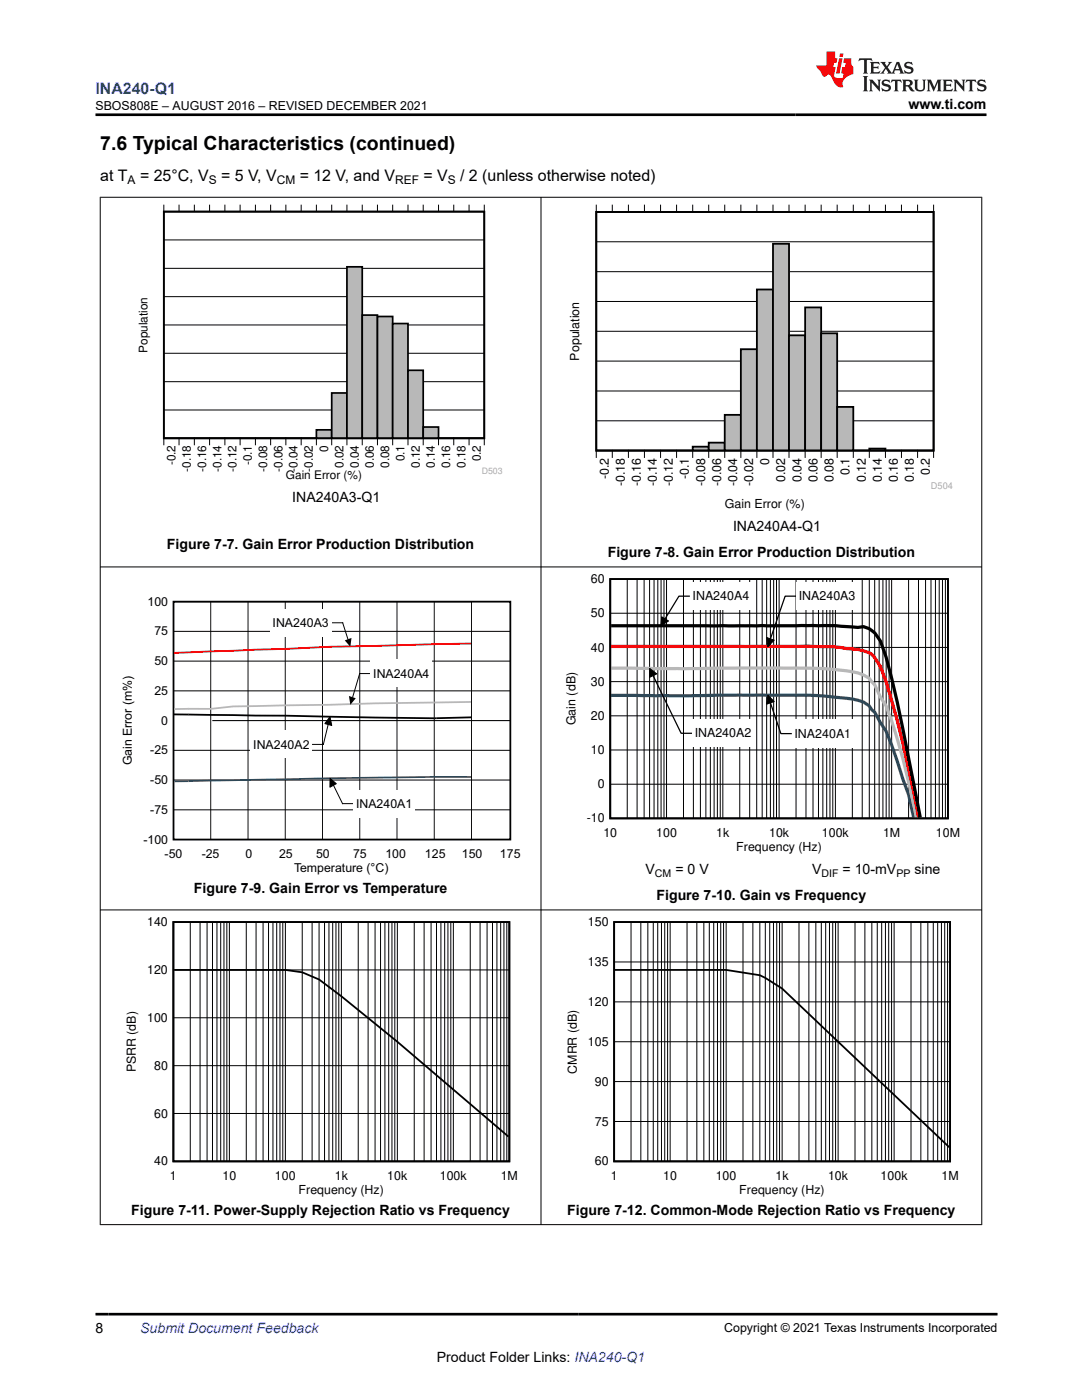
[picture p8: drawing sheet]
<svg xmlns="http://www.w3.org/2000/svg" width="216mm" height="279mm" viewBox="0 0 216 279" stroke-linecap="round" stroke-linejoin="round" font-family="sans-serif">
<path d="M32.7 42.2h63.9v45.3h-63.9z" fill="none" stroke="#000" stroke-width=".34"/>
<g fill="none" stroke="#000" stroke-width=".2">
<path d="M32.7 40.8v1.4h64M32.7 59.2h64M32.7 53.6h64M32.7 47.9h64M35.7 40.8v1.4M38.8 40.8v1.4M41.8 40.8v1.4M44.9 40.8v1.4M47.9 40.8v1.4M51 40.8v1.4M54 40.8v1.4M57 40.8v1.4"/>
<path d="M60.1 40.8v1.4M63.1 40.8v1.4M66.2 40.8v1.4M69.2 40.8v1.4M72.3 40.8v1.4M75.3 40.8v1.4M78.4 40.8v1.4M81.4 40.8v1.4M84.4 40.8v1.4M87.5 40.8v1.4M90.5 40.8v1.4M93.6 40.8v1.4"/>
<path d="M96.6 40.8v1.4M32.7 76.2h64M32.7 70.5h64M32.7 64.9h64M32.7 81.8h64M35.7 87.5v1.4M38.8 87.5v1.4M41.8 87.5v1.4M44.9 87.5v1.4M47.9 87.5v1.4M51 87.5v1.4M54 87.5v1.4"/>
<path d="M57 87.5v1.4M60.1 87.5v1.4M63.1 87.5v1.4M66.2 87.5v1.4M69.2 87.5v1.4M72.3 87.5v1.4M75.3 87.5v1.4M78.4 87.5v1.4M81.4 87.5v1.4M84.4 87.5v1.4M87.5 87.5v1.4M90.5 87.5v1.4"/>
<path d="M93.6 87.5v1.4M96.6 87.5v1.4M96.7 87.5h-64v1.4"/>
</g>
<path d="M63.1 85.8h3.1v1.6h-3.1z" fill-rule="evenodd" fill="#b8b8b8"/>
<path d="M63.1 87.4v-1.6h3.1v1.6" fill="none" stroke="#000" stroke-width=".34"/>
<path d="M66.2 78.4h3v9h-3z" fill-rule="evenodd" fill="#b8b8b8"/>
<path d="M66.2 87.4v-9h3v9" fill="none" stroke="#000" stroke-width=".34"/>
<path d="M69.2 53.3h3.1v34.1h-3.1z" fill-rule="evenodd" fill="#b8b8b8"/>
<path d="M69.2 87.4v-34.1h3.1v34.1" fill="none" stroke="#000" stroke-width=".34"/>
<path d="M72.3 62.9h3v24.5h-3z" fill-rule="evenodd" fill="#b8b8b8"/>
<path d="M72.3 87.4v-24.5h3v24.5" fill="none" stroke="#000" stroke-width=".34"/>
<path d="M75.3 63.2h3.1v24.2h-3.1z" fill-rule="evenodd" fill="#b8b8b8"/>
<path d="M75.3 87.4v-24.2h3.1v24.2" fill="none" stroke="#000" stroke-width=".34"/>
<path d="M78.4 64.6h3v22.8h-3z" fill-rule="evenodd" fill="#b8b8b8"/>
<path d="M78.4 87.4v-22.8h3v22.8" fill="none" stroke="#000" stroke-width=".34"/>
<path d="M81.4 73.9h3v13.5h-3z" fill-rule="evenodd" fill="#b8b8b8"/>
<path d="M81.4 87.4v-13.5h3v13.5" fill="none" stroke="#000" stroke-width=".34"/>
<path d="M84.4 85.2h3.1v2.2h-3.1z" fill-rule="evenodd" fill="#b8b8b8"/>
<path d="M32.7 42.2h63.9v45.3h-63.9zM84.4 87.4v-2.2h3.1v2.2" fill="none" stroke="#000" stroke-width=".34"/>
<path d="M119 42.3h67.3v47.6h-67.3z" fill="none" stroke="#000" stroke-width=".36"/>
<g fill="none" stroke="#000" stroke-width=".2">
<path d="M119 40.8v1.5h67.3M119 54.2h67.3M119 48.3h67.3M122.2 40.8v1.5M125.4 40.8v1.5M128.6 40.8v1.5M131.8 40.8v1.5M135 40.8v1.5M138.2 40.8v1.5M141.4 40.8v1.5M144.6 40.8v1.5M147.8 40.8v1.5"/>
<path d="M151 40.8v1.5M154.2 40.8v1.5M157.4 40.8v1.5M160.7 40.8v1.5M163.9 40.8v1.5M167 40.8v1.5M170.3 40.8v1.5M173.5 40.8v1.5M176.7 40.8v1.5M179.9 40.8v1.5M183.1 40.8v1.5M186.3 40.8v1.5"/>
<path d="M119 78h67.3M119 72.1h67.3M119 66.1h67.3M119 60.2h67.3M119 84h67.3M122.2 89.9v1.5M125.4 89.9v1.5M128.6 89.9v1.5M131.8 89.9v1.5M135 89.9v1.5M138.2 89.9v1.5M141.4 89.9v1.5"/>
<path d="M144.6 89.9v1.5M147.8 89.9v1.5M151 89.9v1.5M154.2 89.9v1.5M157.4 89.9v1.5M160.7 89.9v1.5M163.9 89.9v1.5M167 89.9v1.5M170.3 89.9v1.5M173.5 89.9v1.5M176.7 89.9v1.5M179.9 89.9v1.5"/>
<path d="M183.1 89.9v1.5M186.3 89.9v1.5M186.3 89.9h-67.3v1.5"/>
</g>
<path d="M138.2 89.1h3.2v.7h-3.2z" fill-rule="evenodd" fill="#b8b8b8"/>
<path d="M138.2 89.8v-.7h3.2v.7" fill="none" stroke="#000" stroke-width=".36"/>
<path d="M141.4 88.3h3.2v1.5h-3.2z" fill-rule="evenodd" fill="#b8b8b8"/>
<path d="M141.4 89.8v-1.5h3.2v1.5" fill="none" stroke="#000" stroke-width=".36"/>
<path d="M144.6 82.8h3.2v7h-3.2z" fill-rule="evenodd" fill="#b8b8b8"/>
<path d="M144.6 89.8v-7h3.2v7" fill="none" stroke="#000" stroke-width=".36"/>
<path d="M147.8 69.7h3.2v20.1h-3.2z" fill-rule="evenodd" fill="#b8b8b8"/>
<path d="M147.8 89.8v-20.1h3.2v20.1" fill="none" stroke="#000" stroke-width=".36"/>
<path d="M151 57.8h3.2v32h-3.2z" fill-rule="evenodd" fill="#b8b8b8"/>
<path d="M151 89.8v-32h3.2v32" fill="none" stroke="#000" stroke-width=".36"/>
<path d="M154.2 48.7h3.2v41.1h-3.2z" fill-rule="evenodd" fill="#b8b8b8"/>
<path d="M154.2 89.8v-41.1h3.2v41.1" fill="none" stroke="#000" stroke-width=".36"/>
<path d="M157.4 66.9h3.3v22.9h-3.3z" fill-rule="evenodd" fill="#b8b8b8"/>
<path d="M157.4 89.8v-22.9h3.3v22.9" fill="none" stroke="#000" stroke-width=".36"/>
<path d="M160.7 61.4h3.2v28.4h-3.2z" fill-rule="evenodd" fill="#b8b8b8"/>
<path d="M160.7 89.8v-28.4h3.2v28.4" fill="none" stroke="#000" stroke-width=".36"/>
<path d="M163.9 66.5h3.1v23.3h-3.1z" fill-rule="evenodd" fill="#b8b8b8"/>
<path d="M163.9 89.8v-23.3h3.1v23.3" fill="none" stroke="#000" stroke-width=".36"/>
<path d="M167 81.2h3.3v8.6h-3.3z" fill-rule="evenodd" fill="#b8b8b8"/>
<path d="M119 42.3h67.3v47.6h-67.3zM167 89.8v-8.6h3.3v8.6M173.5 89.8v-.3h3.2v.3" fill="none" stroke="#000" stroke-width=".36"/>
<path d="M173.5 89.7h3.2" fill="none" stroke="#b8b8b8" stroke-width=".3"/>
<path d="M24 114.8h79.8v59.7h-79.8z" fill-rule="evenodd" fill="#fff"/>
<path d="M34.6 120.1h67.2v47.4h-67.2z" fill="none" stroke="#000" stroke-width=".36"/>
<g fill="none" stroke="#000" stroke-width=".2">
<path d="M34.6 120.1h59.5v47.4h-59.5zM34.6 137.9h67.2M34.6 131.9h67.3M34.6 126h67.3M42 120.1v47.5M49.5 120.1v47.5M56.9 120.1v47.5M64.4 120.1v47.5M71.8 120.1v47.5M79.2 120.1v47.5M86.6 120.1v47.5M34.6 155.7h67.2"/>
<path d="M34.6 149.7h67.2M42.4 143.8h59.4M65.5 144.6l-1 4h-2.1M65.8 143l.4 1.8-1.4-.4zM34.6 161.6h67.2"/>
</g>
<path d="M34.7 142.6h2.9M37.6 142.6l49 .8 7.5-.2" fill="none" stroke="#000" stroke-width=".34"/>
<path d="M94.1 128.4l-28.3 .7-31 1.2" fill="none" stroke="#f00" stroke-width=".34"/>
<path d="M37.7 141.5h-2.9M94.1 140.1l-47.6 .9-4.5 .5h-4.4" fill="none" stroke="#b8b8b8" stroke-width=".34"/>
<path d="M86.6 155.1l-51.8 .8" fill="none" stroke="#295c74" stroke-width=".34"/>
<path d="M86.6 155.1h7.5" fill="none" stroke="#295c74" stroke-width=".33"/>
<path d="M65.8 143l.4 1.8-1.4-.4z" fill="#000"/>
<path d="M50 145.8h12.3v5.5h-12.3z" fill-rule="evenodd" fill="#fff"/>
<path d="M68.8 127.8l1.3-.5-.2 1.8z" fill="#000"/>
<path d="M66.2 124.3h2.2l1 3.3" fill="none" stroke="#000" stroke-width=".2"/>
<path d="M53.9 121.5h12.3v5.6h-12.3z" fill-rule="evenodd" fill="#fff"/>
<path d="M69.6 138.9l1.4 .5-1.1 1.3z" fill="#000"/>
<path d="M73.9 134.4h-2.1l-1.4 4.7" fill="none" stroke="#000" stroke-width=".2"/>
<path d="M73.9 131.6h12.4v5.6h-12.4z" fill-rule="evenodd" fill="#fff"/>
<path d="M65.8 155.3l1.3 1.1-1.3 .7z" fill="#000"/>
<path d="M65.8 155.3l1.3 1.1-1.3 .7zM66.6 156.8l1.7 3.6h2.2" fill="none" stroke="#000" stroke-width=".2"/>
<g fill="#fff">
<path d="M70.5 157.6h12.3v5.5h-12.3z" fill-rule="evenodd"/>
<path d="M112.5 114.6h78.9v55.7h-78.9z" fill-rule="evenodd"/>
</g>
<path d="M121.8 115.6h67.4v47.7h-67.4z" fill="none" stroke="#000" stroke-width=".36"/>
<g fill="none" stroke="#000" stroke-width=".2">
<path d="M125.2 115.6v47.7M127.1 115.6v47.7M128.5 115.6v47.7M129.6 115.6v47.7M130.5 115.6v47.7M131.3 115.6v47.7M131.9 115.6v47.7M132.5 115.6v47.7M133 115.6v47.7M136.4 115.6v47.7M138.4 115.6v47.7M139.8 115.6v47.7"/>
<path d="M140.8 115.6v47.7M141.7 115.6v47.7M142.5 115.6v47.7M143.1 115.6v47.7M143.7 115.6v47.7M144.2 115.6v47.7M147.6 115.6v47.7M149.6 115.6v47.7M151 115.6v47.7M152.1 115.6v47.7M153 115.6v47.7M153.7 115.6v47.7"/>
<path d="M154.4 115.6v47.7M154.9 115.6v47.7M155.5 115.6v47.7M158.8 115.6v47.7M160.8 115.6v47.7M162.2 115.6v47.7M163.3 115.6v47.7M164.2 115.6v47.7M165 115.6v47.7M165.6 115.6v47.7M166.2 115.6v47.7M166.7 115.6v47.7"/>
<path d="M170.1 115.6v47.7M172 115.6v47.7M173.5 115.6v47.7M174.5 115.6v47.7M175.4 115.6v47.7M176.2 115.6v47.7M176.8 115.6v47.7M177.4 115.6v47.7M177.9 115.6v47.7M181.3 115.6v47.7M183.3 115.6v47.7M184.7 115.6v47.7"/>
<path d="M185.8 115.6v47.7M186.7 115.6v47.7M187.4 115.6v47.7M188.1 115.6v47.7M188.6 115.6v47.7M121.8 136h67.4M121.8 129.2h67.4M121.8 122.4h67.4M153.2 138.8l1.3 1.2-1.5 .5zM121.8 156.5h67.4M121.8 149.7h67.4M121.8 142.9h67.4"/>
</g>
<path d="M121.9 138.8l15.6 .1 13.5-.2a134 134 0 0 1 19.1 .8 4.8 4.8 0 0 1 3.8 2.1l.7 .6 1.1 2 1.1 1.7 1.1 2.8 3.4 9.8 1 4.6" fill="none" stroke="#295c75" stroke-width=".64" stroke-linecap="butt"/>
<path d="M121.9 133.3l14.5 .2 15.7-.2a115.9 115.9 0 0 1 18 .8l2.2 .6 1.1 .7 1.2 1.3 1.1 2.4 1.1 1.8a138.6 138.6 0 0 1 6 22.2" fill="none" stroke="#b8b8b8" stroke-width=".64" stroke-linecap="butt"/>
<path d="M121.9 129l39.2-.1a53.9 53.9 0 0 1 9 .6 9.2 9.2 0 0 1 3.8 1.1l.7 .7 1.1 1.7a135.5 135.5 0 0 1 5.6 20.5l2 9.6" fill="none" stroke="#f00" stroke-width=".64" stroke-linecap="butt"/>
<path d="M121.9 124.9l40.3-.1a60.4 60.4 0 0 1 9 .4 3.4 3.4 0 0 1 3.4 1.1l1.1 1.6a120.3 120.3 0 0 1 4.5 17.7l3.4 17.5" fill="none" stroke="#000" stroke-width=".64" stroke-linecap="butt"/>
<path d="M153.2 138.8l1.3 1.2-1.5 .5z" fill="#000"/>
<path d="M153.7 140.3l2.1 6.1h2.2" fill="none" stroke="#000" stroke-width=".25"/>
<path d="M158 143.6h12.3v5.6h-12.3z" fill-rule="evenodd" fill="#fff"/>
<path d="M153 127.2l1.5 .6-1.3 1.2z" fill="#000"/>
<path d="M153 127.2l1.5 .6-1.3 1.2z" fill="none" stroke="#000" stroke-width=".2"/>
<path d="M158.9 119h-2.2l-3 8.5" fill="none" stroke="#000" stroke-width=".25"/>
<path d="M158.9 116.2h12.3v5.6h-12.3z" fill-rule="evenodd" fill="#fff"/>
<path d="M132 123.1l1.4 .8-1.5 1z" fill="#000"/>
<path d="M132 123.1l1.4 .8-1.5 1z" fill="none" stroke="#000" stroke-width=".2"/>
<path d="M137.7 119h-2.2l-2.8 4.5" fill="none" stroke="#000" stroke-width=".25"/>
<path d="M137.7 116.2h12.3v5.6h-12.3z" fill-rule="evenodd" fill="#fff"/>
<path d="M129.6 133.4l1.4 1.1-1.4 .7z" fill="#000"/>
<path d="M129.6 133.4l1.4 1.1-1.4 .7z" fill="none" stroke="#000" stroke-width=".2"/>
<path d="M130.3 134.8l5.6 11.5h2.2" fill="none" stroke="#000" stroke-width=".25"/>
<g fill="#fff">
<path d="M138.1 143.5h12.3v5.6h-12.3z" fill-rule="evenodd"/>
<path d="M24.8 183h78.4v55.8h-78.4z" fill-rule="evenodd"/>
</g>
<path d="M34.6 184h67v47.8h-67zM34.8 193.6h22.1l3.4 .4 3.4 1.5 4.4 3.3 11.2 9.1 22.2 18.9" fill="none" stroke="#000" stroke-width=".36"/>
<g fill="none" stroke="#000" stroke-width=".2">
<path d="M34.6 193.6h67M38 184v47.8M39.9 184v47.8M41.3 184v47.8M42.4 184v47.8M43.3 184v47.8M44 184v47.8M44.7 184v47.8M45.3 184v47.8M45.8 184v47.8M49.1 184v47.8M51.1 184v47.8"/>
<path d="M52.5 184v47.8M53.6 184v47.8M54.5 184v47.8M55.2 184v47.8M55.9 184v47.8M56.4 184v47.8M56.9 184v47.8M60.3 184v47.8M62.3 184v47.8M63.7 184v47.8M64.8 184v47.8M65.6 184v47.8"/>
<path d="M66.4 184v47.8M67 184v47.8M67.6 184v47.8M68.1 184v47.8M71.5 184v47.8M73.5 184v47.8M74.8 184v47.8M75.9 184v47.8M76.8 184v47.8M77.6 184v47.8M78.2 184v47.8M78.8 184v47.8"/>
<path d="M79.3 184v47.8M82.7 184v47.8M84.6 184v47.8M86 184v47.8M87.1 184v47.8M88 184v47.8M88.7 184v47.8M89.4 184v47.8M90 184v47.8M90.5 184v47.8M93.8 184v47.8M95.8 184v47.8"/>
<path d="M97.2 184v47.8M98.3 184v47.8M99.2 184v47.8M99.9 184v47.8M100.6 184v47.8M101.1 184v47.8M34.6 212.7h67M34.6 203.1h67M34.6 222.2h67"/>
</g>
<path d="M112.7 183h78.5v55.8h-78.5z" fill-rule="evenodd" fill="#fff"/>
<path d="M122.5 184h67.1v47.8h-67.1zM122.7 193.6h22.2l6.7 1 1.1 .6 3.4 2.1 33.3 31.7" fill="none" stroke="#000" stroke-width=".36"/>
<g fill="none" stroke="#000" stroke-width=".2">
<path d="M19.9 39.4h176.1M20 39.3v205.2M107.9 39.3v205.2M195.9 39.3v205.2M19.9 113.1h176.1M19.9 181.6h176.1M122.5 199.9h67.1M122.5 192h67.1M125.9 184v47.8M127.9 184v47.8M129.3 184v47.8M130.4 184v47.8"/>
<path d="M131.2 184v47.8M132 184v47.8M132.6 184v47.8M133.2 184v47.8M133.7 184v47.8M137.1 184v47.8M139 184v47.8M140.4 184v47.8M141.5 184v47.8M142.4 184v47.8M143.2 184v47.8M143.8 184v47.8"/>
<path d="M144.4 184v47.8M144.9 184v47.8M148.3 184v47.8M150.2 184v47.8M151.6 184v47.8M152.7 184v47.8M153.6 184v47.8M154.3 184v47.8M155 184v47.8M155.6 184v47.8M156.1 184v47.8M159.4 184v47.8"/>
<path d="M161.4 184v47.8M162.8 184v47.8M163.9 184v47.8M164.8 184v47.8M165.5 184v47.8M166.2 184v47.8M166.7 184v47.8M167.2 184v47.8M170.6 184v47.8M172.6 184v47.8M174 184v47.8M175 184v47.8"/>
<path d="M175.9 184v47.8M176.7 184v47.8M177.3 184v47.8M177.9 184v47.8M178.4 184v47.8M181.8 184v47.8M183.7 184v47.8M185.1 184v47.8M186.2 184v47.8M187.1 184v47.8M187.9 184v47.8M188.5 184v47.8"/>
<path d="M189.1 184v47.8M122.5 215.9h67.1M122.5 207.9h67.1M122.5 223.8h67.1M19.9 244.4h176.1"/>
</g>
<path d="M171.5 11.6l-.2 .6 .5-.2h.6v.1v2.2l-.2 .4h1l-.2-.4v-2.2v-.1h.5l.5 .2-.1-.6zM173.6 12.4l.2 .3v1.6l-.2 .4h1.9l.1-.6a1.08 1.08 0 0 1-1.3 .2v-.7h.6l.4 .2v-.7l-.4 .2h-.6v-.5l.2-.2a1 1 0 0 1 1 .3l-.1-.5zM175.7 12.4l.9 1.1-1 1.2h.9l-.2-.2 .5-.8 .4 .8-.2 .2h1.6l-.2-.2 .2-.5h.9l.1 .5-.1 .2h.9l-.2-.4-.8-1.9h-.5l-.9 2.1-.9-1.1 .9-1h-.8l.2 .2-.4 .6-.4-.6 .2-.2zM179 12.8l.4 1h-.7zM180.7 12.5a.65 .65 0 0 0-.2 .7 .65 .65 0 0 0 .6 .5l.6 .1 .1 .3a.79 .79 0 0 1-.7 .4 .79 .79 0 0 1-.7-.5l.1 .7 .2-.1a.93 .93 0 0 0 1.1 0 .93 .93 0 0 0 .4-.9 1.46 1.46 0 0 0-1.2-.6l-.1-.3a1.09 1.09 0 0 1 1.2 .2l-.2-.6-.1 .1-.5-.2zM172.2 15.2l.2 .4v2.2l-.2 .4h1l-.2-.4v-2.2l.2-.4zM173.4 15.9l.2 .4v1.5l-.2 .4h.8l-.3-.4 .1-1.3 1.6 1.8v-2l.2-.4h-.7l.1 .2 .1 1.1-1.2-1.3zM176.2 16a.65 .65 0 0 0-.2 .8 .65 .65 0 0 0 .6 .4l.6 .2 .1 .2a.79 .79 0 0 1-.7 .4 .79 .79 0 0 1-.7-.5l.1 .7 .2-.1a.93 .93 0 0 0 1.1 .1 .93 .93 0 0 0 .4-1 1.46 1.46 0 0 0-1.2-.5l-.1-.4a1.09 1.09 0 0 1 1.2 .2l-.1-.6-.2 .1-.5-.1zM177.9 15.9l-.1 .6a.63 .63 0 0 1 .8-.3v1.6l-.3 .4h1l-.2-.4v-1.6a.66 .66 0 0 1 .8 .3l-.1-.6zM180 15.9l.2 .4v1.5l-.2 .4h1l-.2-.2-.1-.7h.5l.1 .2a.79 .79 0 0 0 1.2 .6l-1-.9a.61 .61 0 0 0 .6-.6 .61 .61 0 0 0-.5-.7zM180.8 16.2h.1a.47 .47 0 0 1 .5 .1 .47 .47 0 0 1 .1 .5l-.1 .1-.7 .1zM182.3 15.9l.2 .2a2.27 2.27 0 0 0 .4 2 1.04 1.04 0 0 0 1.7-.7v-1.3l.2-.2h-.8l.2 .4v1.1a.6 .6 0 0 1-.6 .6 .6 .6 0 0 1-.6-.6v-1.1l.3-.4zM184.9 15.9l.2 .4v1.5l-.2 .4h.8l-.3-.4v-1.4l.9 1.9 .9-1.9v1.4l-.3 .4h1l-.2-.4v-1.5l.2-.4h-.8l-.7 1.5-.6-1.5zM188.1 15.9l.2 .4v1.5l-.2 .4h1.9l.1-.6a1.09 1.09 0 0 1-1.3 .2v-.7h.6l.4 .2v-.6l-.4 .2h-.6v-.6l.2-.1a1.01 1.01 0 0 1 1 .3l-.1-.6zM190.2 15.9l.3 .4v1.5l-.3 .4h.8l-.2-.4v-1.3l1.6 1.8v-2l.2-.4h-.7l.2 .2v1.1l-1.2-1.3zM192.8 15.9l-.1 .6a.63 .63 0 0 1 .8-.3v1.6l-.3 .4h1l-.2-.4v-1.6a.66 .66 0 0 1 .8 .3l-.1-.6zM195.2 16a.65 .65 0 0 0-.2 .8 .65 .65 0 0 0 .6 .4l.6 .2 .2 .2a.79 .79 0 0 1-.7 .4 .79 .79 0 0 1-.7-.5l.1 .7 .2-.1a.93 .93 0 0 0 1 .1 .93 .93 0 0 0 .5-1 1.46 1.46 0 0 0-1.3-.5v-.4a1.09 1.09 0 0 1 1.2 .2l-.2-.6-.2 .1-.5-.1z" fill="#231f20"/>
<path d="M164.9 10.3v2.7h-2l.1 .4 .8 1a.95 .95 0 0 0 1 .9 .59 .59 0 0 1 .5-.4 .59 .59 0 0 1 .5 .3l.4 .8a1.59 1.59 0 0 0 2.1 1.4 1.61 1.61 0 0 1 1-2.3l1-.3-.1-1.5a1.59 1.59 0 0 1-.3-1.7h-1.5l-.2 .9h.6l-.2 .9h-.5l-.2 .9v.3l.4 .1-.1 .9h-.7a.73 .73 0 0 1-1-.7l.3-1.5h-.5l.1-.9h.5l.2-.9h-.5v-1.3zM167.4 11.6l-.6 3.1h.7l.6-3.1zM167.6 10.7l-.1 .6h.7l.1-.6z" fill="#ed1c24"/>
<path d="M19 22.9h177.8M19 262.3h180" fill="none" stroke="#000" stroke-width=".53"/>
<text font-size="3.9" x="20" y="29.9">7.6 Typical Characteristics (continued)</text>
<text font-size="3.2" fill="#00f" x="19" y="18.7">INA240-Q1</text>
<g font-size="3.2">
<text x="20" y="36.1">at T</text>
<text x="27.9" y="36.1">= 25°C, V</text>
<text x="44.1" y="36.1">= 5 V, V</text>
<text x="59.8" y="36.1">= 12 V, and V</text>
<text x="84.5" y="36.1">= V</text>
<text x="91.8" y="36.1">/ 2 (unless otherwise noted)</text>
</g>
<g font-size="2.8">
<text x="181.3" y="21.8">www.ti.com</text>
<text x="58.3" y="100.2">INA240A3-Q1</text>
<text x="146.3" y="105.9">INA240A4-Q1</text>
<text x="33.3" y="109.6">Figure 7-7. Gain Error Production Distribution</text>
<text x="121.3" y="111.1">Figure 7-8. Gain Error Production Distribution</text>
<text x="38.7" y="178.1">Figure 7-9. Gain Error vs Temperature</text>
<text x="128.8" y="174.4">V</text>
<text x="131" y="179.6">Figure 7-10. Gain vs Frequency</text>
<text x="134.8" y="174.4">= 0 V</text>
<text x="162" y="174.4">V</text>
<text x="168.1" y="174.4">= 10-mV</text>
<text x="182.5" y="174.4">sine</text>
<text x="26.2" y="242.4">Figure 7-11. Power-Supply Rejection Ratio vs Frequency</text>
<text x="113.2" y="242.4">Figure 7-12. Common-Mode Rejection Ratio vs Frequency</text>
<text x="19" y="266.1">8</text>
<text x="87.2" y="271.7">Product Folder Links: INA240-Q1</text>
</g>
<text font-size="2.8" fill="#00f" x="28" y="266.1">Submit Document Feedback</text>
<g font-size="2.5">
<text x="19" y="21.9">SBOS808E – AUGUST 2016 – REVISED DECEMBER 2021</text>
<text x="115.6" y="72" transform="rotate(-90 115.6 72)">Population</text>
<text x="121.5" y="95.6" transform="rotate(-90 121.5 95.6)">-0.2</text>
<text x="137.5" y="95.6" transform="rotate(-90 137.5 95.6)">-0.1</text>
<text x="153.5" y="92.7" transform="rotate(-90 153.5 92.7)">0</text>
<text x="169.5" y="94.8" transform="rotate(-90 169.5 94.8)">0.1</text>
<text x="185.5" y="94.8" transform="rotate(-90 185.5 94.8)">0.2</text>
<text x="124.7" y="97" transform="rotate(-90 124.7 97)">-0.18</text>
<text x="127.9" y="97" transform="rotate(-90 127.9 97)">-0.16</text>
<text x="131.1" y="97" transform="rotate(-90 131.1 97)">-0.14</text>
<text x="134.3" y="97" transform="rotate(-90 134.3 97)">-0.12</text>
<text x="140.7" y="97" transform="rotate(-90 140.7 97)">-0.08</text>
<text x="143.9" y="97" transform="rotate(-90 143.9 97)">-0.06</text>
<text x="144.6" y="101.3">Gain Error (%)</text>
<text x="147.1" y="97" transform="rotate(-90 147.1 97)">-0.04</text>
<text x="150.3" y="97" transform="rotate(-90 150.3 97)">-0.02</text>
<text x="156.7" y="96.2" transform="rotate(-90 156.7 96.2)">0.02</text>
<text x="159.9" y="96.2" transform="rotate(-90 159.9 96.2)">0.04</text>
<text x="163.1" y="96.2" transform="rotate(-90 163.1 96.2)">0.06</text>
<text x="166.3" y="96.2" transform="rotate(-90 166.3 96.2)">0.08</text>
<text x="172.7" y="96.2" transform="rotate(-90 172.7 96.2)">0.12</text>
<text x="175.9" y="96.2" transform="rotate(-90 175.9 96.2)">0.14</text>
<text x="179.1" y="96.2" transform="rotate(-90 179.1 96.2)">0.16</text>
<text x="182.4" y="96.2" transform="rotate(-90 182.4 96.2)">0.18</text>
<text x="117.9" y="116.4">60</text>
<text x="138.2" y="119.8">INA240A4</text>
<text x="159.4" y="119.8">INA240A3</text>
<text x="29.4" y="120.9">100</text>
<text x="54.4" y="125.1">INA240A3</text>
<text x="117.9" y="123.2">50</text>
<text x="30.8" y="126.8">75</text>
<text x="117.9" y="130">40</text>
<text x="30.8" y="132.8">50</text>
<text x="74.5" y="135.3">INA240A4</text>
<text x="117.9" y="136.8">30</text>
<text x="30.8" y="138.7">25</text>
<text x="117.9" y="143.7">20</text>
<text x="32.2" y="144.6">0</text>
<text x="50.5" y="149.4">INA240A2</text>
<text x="114.8" y="144.7" transform="rotate(-90 114.8 144.7)">Gain (dB)</text>
<text x="138.6" y="147.2">INA240A2</text>
<text x="158.5" y="147.2">INA240A1</text>
<text x="26.3" y="152.8" transform="rotate(-90 26.3 152.8)">Gain Error (m%)</text>
<text x="30" y="150.5">-25</text>
<text x="117.9" y="150.5">10</text>
<text x="30" y="156.5">-50</text>
<text x="71.1" y="161.2">INA240A1</text>
<text x="119.3" y="157.3">0</text>
<text x="30" y="162.4">-75</text>
<text x="117.1" y="164.1">-10</text>
<text x="120.4" y="167">10</text>
<text x="130.9" y="167">100</text>
<text x="142.9" y="167">1k</text>
<text x="153.5" y="167">10k</text>
<text x="164" y="167">100k</text>
<text x="176.2" y="167">1M</text>
<text x="186.7" y="167">10M</text>
<text x="28.6" y="168.4">-100</text>
<text x="32.9" y="171.2">-50</text>
<text x="40.2" y="171.2">-25</text>
<text x="49" y="171.2">0</text>
<text x="55.7" y="171.2">25</text>
<text x="58.7" y="174">Temperature (°C)</text>
<text x="63.1" y="171.2">50</text>
<text x="70.5" y="171.2">75</text>
<text x="76.9" y="171.2">100</text>
<text x="84.8" y="171.2">125</text>
<text x="92.2" y="171.2">150</text>
<text x="99.8" y="171.2">175</text>
<text x="146.9" y="169.8">Frequency (Hz)</text>
<text x="29.4" y="184.8">140</text>
<text x="117.3" y="184.8">150</text>
<text x="29.4" y="194.4">120</text>
<text x="117.3" y="192.8">135</text>
<text x="29.4" y="203.9">100</text>
<text x="117.3" y="200.8">120</text>
<text x="117.3" y="208.7">105</text>
<text x="27.1" y="214" transform="rotate(-90 27.1 214)">PSRR (dB)</text>
<text x="30.8" y="213.5">80</text>
<text x="115.1" y="214.3" transform="rotate(-90 115.1 214.3)">CMRR (dB)</text>
<text x="118.7" y="216.7">90</text>
<text x="30.8" y="223">60</text>
<text x="118.7" y="224.6">75</text>
<text x="30.8" y="232.6">40</text>
<text x="118.7" y="232.6">60</text>
<text x="33.9" y="235.4">1</text>
<text x="44.4" y="235.4">10</text>
<text x="54.9" y="235.4">100</text>
<text x="59.6" y="238.2">Frequency (Hz)</text>
<text x="66.8" y="235.4">1k</text>
<text x="77.3" y="235.4">10k</text>
<text x="87.8" y="235.4">100k</text>
<text x="99.9" y="235.4">1M</text>
<text x="121.9" y="235.4">1</text>
<text x="132.3" y="235.4">10</text>
<text x="142.8" y="235.4">100</text>
<text x="147.5" y="238.2">Frequency (Hz)</text>
<text x="154.8" y="235.4">1k</text>
<text x="165.2" y="235.4">10k</text>
<text x="175.7" y="235.4">100k</text>
<text x="187.9" y="235.4">1M</text>
<text x="144.5" y="265.8">Copyright © 2021 Texas Instruments Incorporated</text>
</g>
<g font-size="2.4">
<text x="25.5" y="36.7">A</text>
<text x="41.7" y="36.7">S</text>
<text x="55.2" y="36.7">CM</text>
<text x="78.8" y="36.7">REF</text>
<text x="89.3" y="36.7">S</text>
<text x="29.5" y="70.4" transform="rotate(-90 29.5 70.4)">Population</text>
<text x="35" y="92.9" transform="rotate(-90 35 92.9)">-0.2</text>
<text x="38.1" y="94.2" transform="rotate(-90 38.1 94.2)">-0.18</text>
<text x="41.1" y="94.2" transform="rotate(-90 41.1 94.2)">-0.16</text>
<text x="44.2" y="94.2" transform="rotate(-90 44.2 94.2)">-0.14</text>
<text x="47.2" y="94.2" transform="rotate(-90 47.2 94.2)">-0.12</text>
<text x="50.3" y="92.9" transform="rotate(-90 50.3 92.9)">-0.1</text>
<text x="53.3" y="94.2" transform="rotate(-90 53.3 94.2)">-0.08</text>
<text x="56.4" y="94.2" transform="rotate(-90 56.4 94.2)">-0.06</text>
<text x="57.1" y="95.6">Gain Error (%)</text>
<text x="59.4" y="94.2" transform="rotate(-90 59.4 94.2)">-0.04</text>
<text x="62.4" y="94.2" transform="rotate(-90 62.4 94.2)">-0.02</text>
<text x="65.5" y="90.1" transform="rotate(-90 65.5 90.1)">0</text>
<text x="68.5" y="93.4" transform="rotate(-90 68.5 93.4)">0.02</text>
<text x="71.6" y="93.4" transform="rotate(-90 71.6 93.4)">0.04</text>
<text x="74.6" y="93.4" transform="rotate(-90 74.6 93.4)">0.06</text>
<text x="77.7" y="93.4" transform="rotate(-90 77.7 93.4)">0.08</text>
<text x="80.7" y="92.1" transform="rotate(-90 80.7 92.1)">0.1</text>
<text x="83.8" y="93.4" transform="rotate(-90 83.8 93.4)">0.12</text>
<text x="86.8" y="93.4" transform="rotate(-90 86.8 93.4)">0.14</text>
<text x="89.8" y="93.4" transform="rotate(-90 89.8 93.4)">0.16</text>
<text x="92.9" y="93.4" transform="rotate(-90 92.9 93.4)">0.18</text>
<text x="95.9" y="92.1" transform="rotate(-90 95.9 92.1)">0.2</text>
</g>
<g font-size="2.1">
<text x="130.7" y="174.9">CM</text>
<text x="163.9" y="174.9">DIF</text>
<text x="178.9" y="174.9">PP</text>
</g>
<text font-size="1.8" fill="#a9a9a9" x="185.8" y="97.5">D504</text>
<text font-size="1.7" fill="#a9a9a9" x="96.1" y="94.7">D503</text>
</svg>
